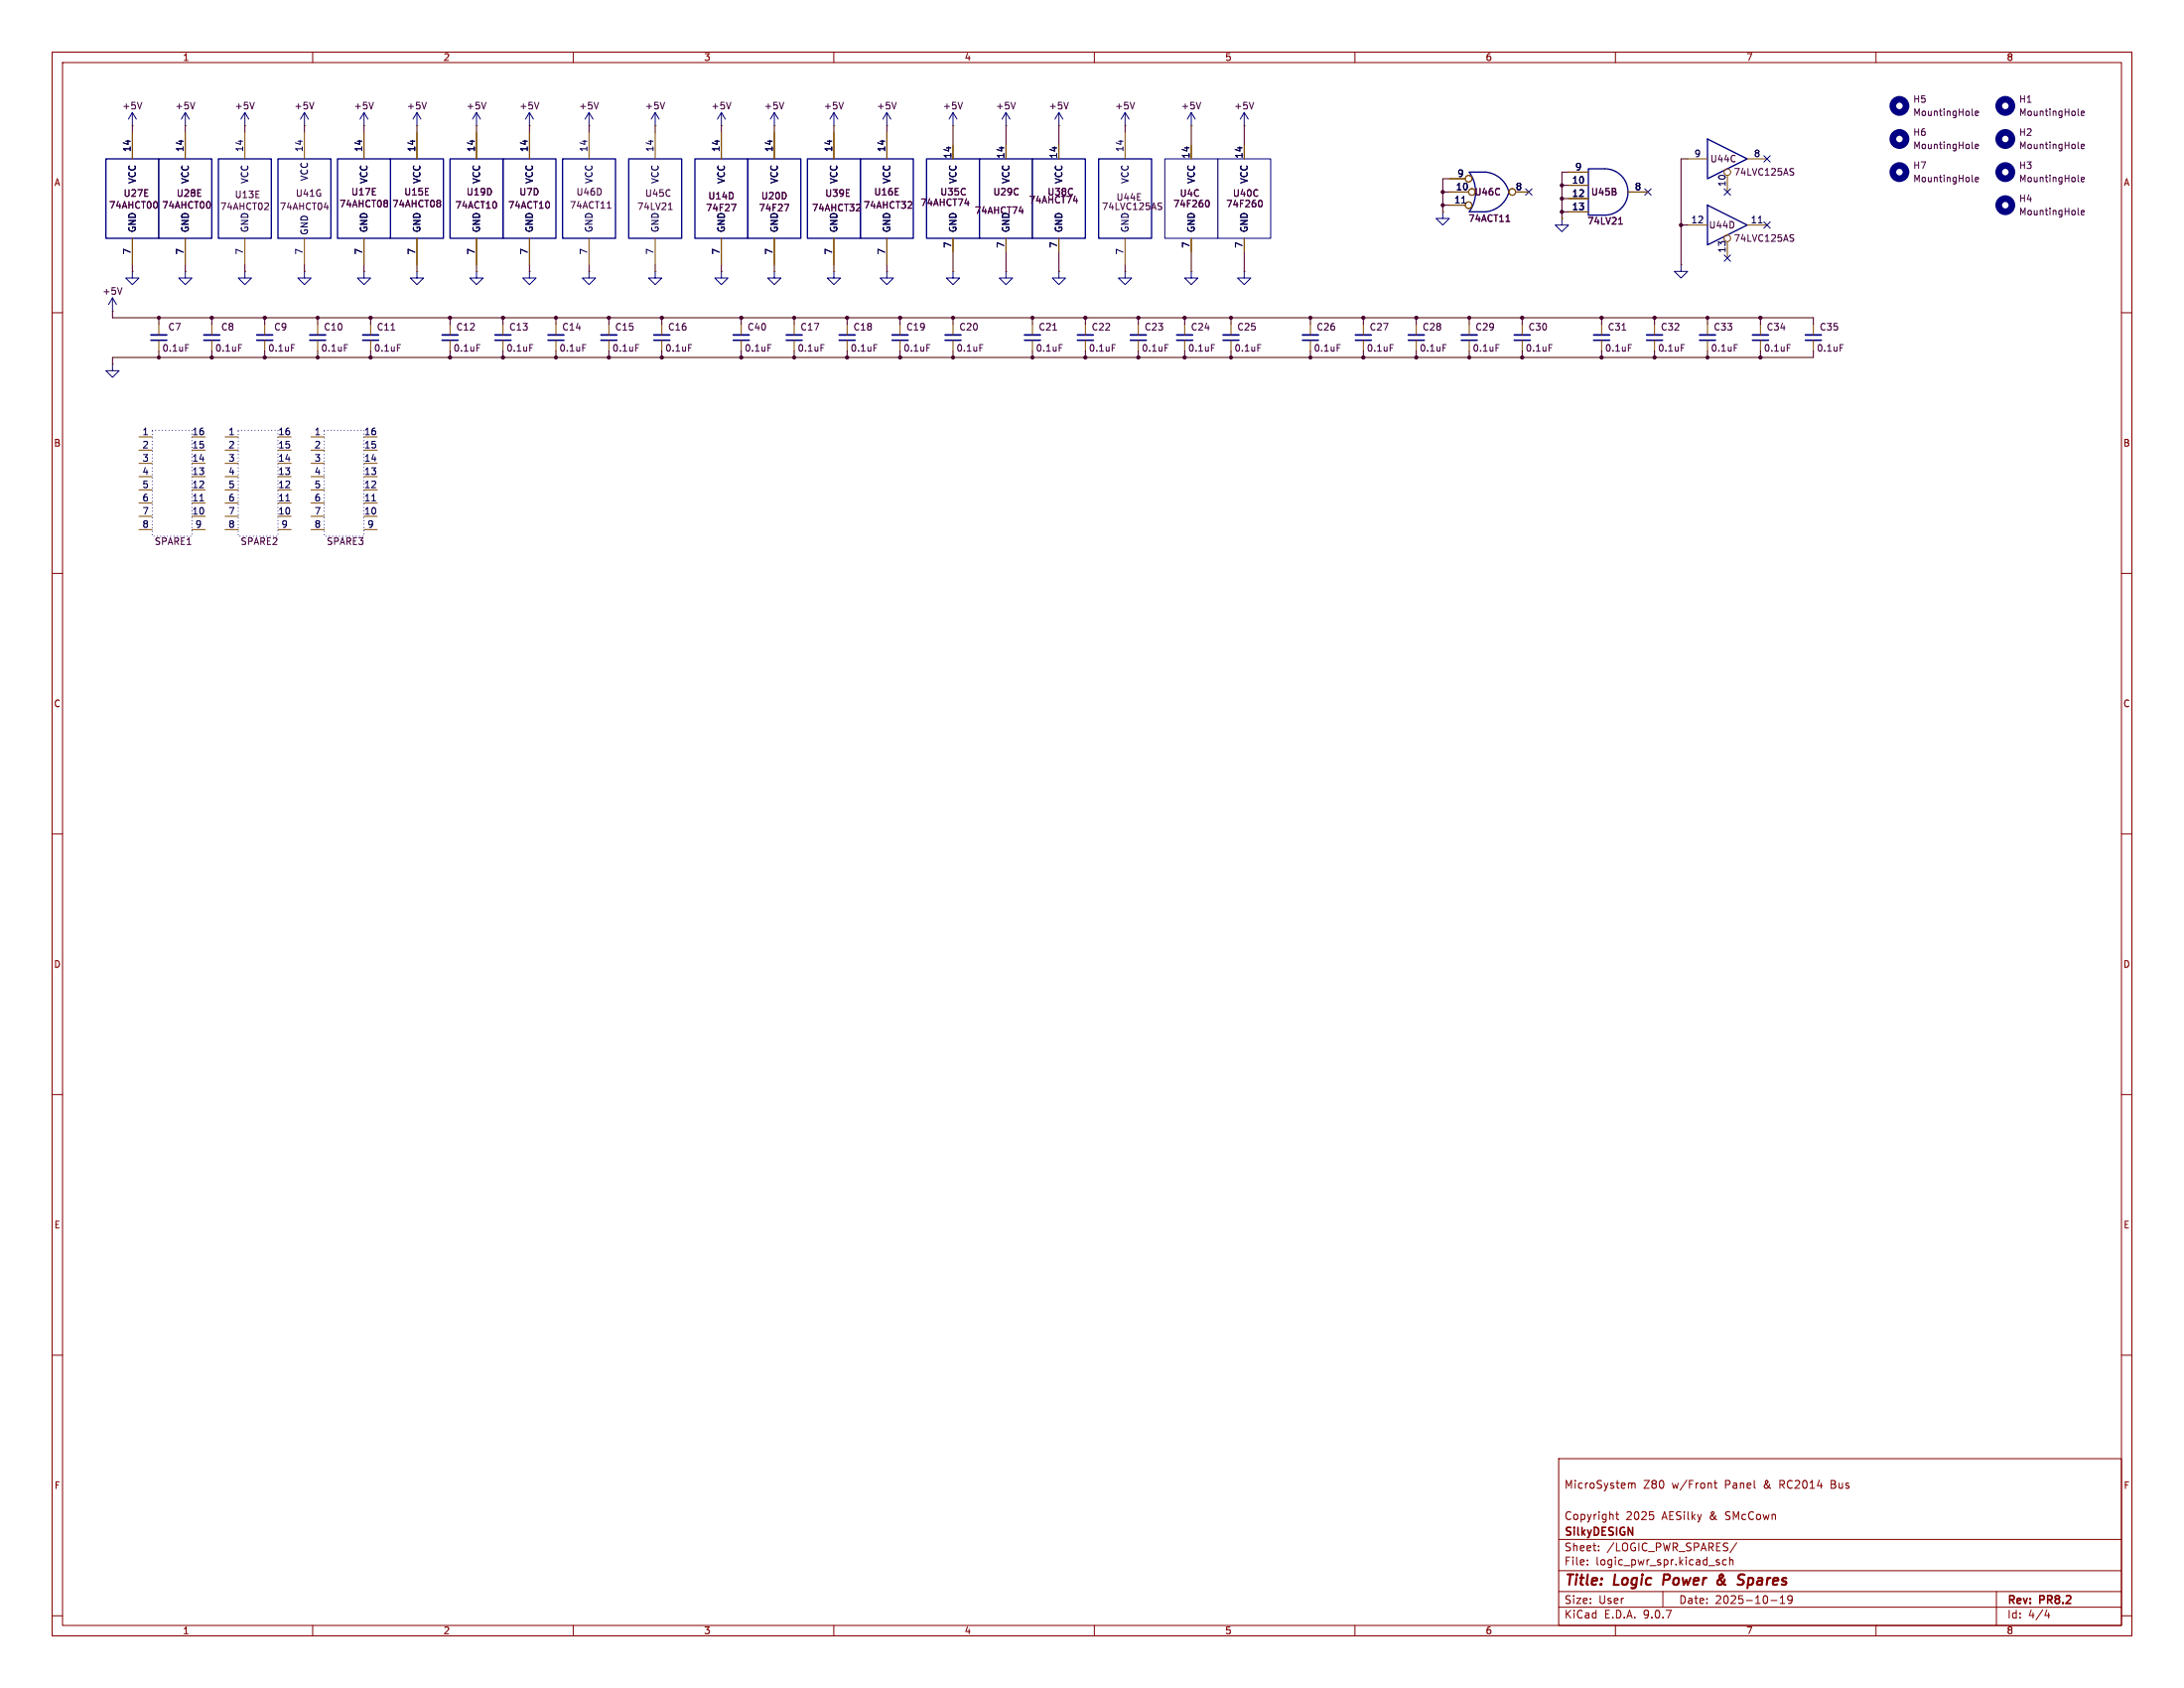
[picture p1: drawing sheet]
<svg xmlns="http://www.w3.org/2000/svg" width="419mm" height="324mm" viewBox="0 0 419 324" stroke-linecap="round" stroke-linejoin="round" font-family="sans-serif">
<g fill="none" stroke="#840000" stroke-width=".19">
<path d="M10 10h399.1v303.9h-399.1zM12 12h395.1v299.8h-395.1zM60 10v2M110 10v2M160 10v2M210 10v2M260 10v2M310 10v2M360 10v2M10 60h2M407.1 60h2M10 110h2"/>
<path d="M407.1 110h2M10 160h2M407.1 160h2M10 210h2M407.1 210h2M10 260h2M299.1 279.9h108v31.9h-108zM407.1 260h2M299.1 295.3h108M304.6 299.3v.2M306.8 297.4v.1M306.8 296.6v.2"/>
<path d="M310.1 290.5h.5M310.3 290v1.3l.3 .2M312.7 284.5h.2l.2 .3M313.1 284.8l.2-.3 .4 .1 .1 .9M313.1 284.8v.7M316.6 290h.7M317.2 290.7l.1 .2-.1 .6M328.9 284.5h.6M329.1 284v1.3l.4 .2M329.4 299.7l.5 .1 .1 .2-.1 .2h-.4M329.4 299.3h.5M331.3 299.3l-.5-.1-.2 .3 .1 .7h.6"/>
<path d="M331.9 299.4l.2-.2 .4 .1 .1 .9M331.9 298.7v1.5M333.3 296l-1.3 1.9M10 310h2M60 311.8v2.1M110 311.8v2.1M160 311.8v2.1M210 311.8v2.1M260 311.8v2.1M299.1 308.4h108M299.1 305.4h108M299.1 301.4h108"/>
<path d="M304.6 300.1v.1M310 311.8v2.1M319.1 305.4v3M339.8 307.1h1.2M341.6 307.6h.9M341.6 306.6l.5-.5v1.5M343.1 306.3v.5l.1 .2 .4 .1 .3-.3M343.8 306.3a.99 .99 0 0 1-.3 1.3h-.3M360 311.8v2.1M383.1 305.4v6.4M392.8 308.9l-.4 1h.9M393.1 309.4v1"/>
<path d="M407.1 310h2"/>
</g>
<path d="M319.4 302.1l-.3 2M329.5 303.7l.1 .2a.53 .53 0 0 0 .9 0M330.5 302.6l-.9 .8M330.6 302.1h-.2a.41 .41 0 0 0-.4 .4l.6 1.2M333.9 303l.6 .2a.51 .51 0 0 1 .1 .5 .51 .51 0 0 1-.4 .4M334 302.1h.8" fill="none" stroke="#840000" stroke-width=".4"/>
<path d="M49.3 65.3h3M59.4 65.3h3.1M69.6 65.3h3M84.8 65.3h3.1M105.2 65.3h3M125.5 65.3h3M140.7 65.3h3.1M171.2 65.3h3M181.4 65.3h3" fill="none" stroke="#000084" stroke-width=".3"/>
<path d="M49.3 64.3h3M59.4 64.3h3.1M69.6 64.3h3M84.8 64.3h3.1M105.2 64.3h3M125.5 64.3h3M140.7 64.3h3.1M171.2 64.3h3M181.4 64.3h3" fill="none" stroke="#000084" stroke-width=".33"/>
<g fill="none" stroke="#804d00" stroke-width=".19">
<path d="M25.4 24.1h.1M35.6 24.1h.1M47 24.1h.1M58.4 24.1h.1M69.8 24.1h.1M80 24.1h.1M182.9 24.1h.1M69.8 52.1h.1M80 52.1h.1M91.4 52.1h.1M125.7 52.1h.1M138.4 52.1h.1"/>
<path d="M182.9 52.1h.1M193 52.1h.1M50.8 62.2v2.1M50.8 65.3v2M61 62.2v2.1M61 65.3v2M71.1 62.2v2.1M71.1 65.3v2M86.4 62.2v2.1M86.4 65.3v2M106.7 62.2v2.1M106.7 65.3v2"/>
<path d="M127 62.2v2.1M127 65.3v2M142.2 62.2v2.1M142.2 65.3v2M172.7 62.2v2.1M172.7 65.3v2M182.9 62.2v2.1M182.9 65.3v2"/>
</g>
<g fill="none" stroke="#480048" stroke-width=".19">
<path d="M27.2 19.6l-.4 1.3M37.4 19.6l-.4 1.3M48.8 19.6l-.4 1.3M60.2 19.6l-.4 1.3M71.7 19.6l-.5 1.3M81.8 19.6l-.4 1.3M184.7 19.6l-.4 1.3M55.9 66.1h.7M66.1 66.1h.6M75 63.3h.8M76.3 66.1h.6M91.5 66.1h.6"/>
<path d="M111.8 66.1h.6M132.1 66.1h.7M147.4 66.1h.6M177.9 66.1h.6M188 66.1h.6"/>
</g>
<g fill="none" stroke="#000084" stroke-width=".19">
<path d="M25.4 21.6l-.8 1.3M25.4 21.6l.8 1.3M25.4 21.6v2.5M35.6 21.6l-.8 1.3M35.6 21.6l.7 1.3M35.6 21.6v2.5M47 21.6l-.8 1.3M47 21.6l.8 1.3M47 21.6v2.5M58.4 21.6l-.7 1.3M58.4 21.6l.8 1.3M58.4 21.6v2.5"/>
<path d="M69.8 21.6l-.7 1.3M69.8 21.6l.8 1.3M69.8 21.6v2.5M80 21.6l-.8 1.3M80 21.6l.8 1.3M80 21.6v2.5M182.9 21.6l-.8 1.3M182.9 21.6l.7 1.3M182.9 21.6v2.5M69.8 52.1v1.2h1.3l-1.3 1.3-1.2-1.3h1.2M80 52.1v1.2h1.3l-1.3 1.3-1.3-1.3h1.3M91.4 52.1v1.2h1.3l-1.3 1.3-1.2-1.3h1.2"/>
<path d="M125.7 52.1v1.2h1.3l-1.3 1.3-1.2-1.3h1.2M138.4 52.1v1.2h1.3l-1.3 1.3-1.2-1.3h1.2M182.9 52.1v1.2h1.2l-1.2 1.3-1.3-1.3h1.3M193 52.1v1.2h1.3l-1.3 1.3-1.2-1.3h1.2"/>
</g>
<path d="M74.9 30.5h10.2v15.2h-10.2z" fill="#fff"/>
<path d="M74.9 30.5h10.2v15.2h-10.2z" fill="none" stroke="#000084" stroke-width=".25"/>
<path d="M80 25.4v5.1M193 24.1h.1M80 45.7v5.1" fill="none" stroke="#804d00" stroke-width=".19"/>
<path d="M194.9 19.6l-.5 1.3M84.5 38.5v.3M84.5 39.1v.5" fill="none" stroke="#480048" stroke-width=".19"/>
<path d="M193 21.6l-.7 1.3M193 21.6l.8 1.3M193 21.6v2.5" fill="none" stroke="#000084" stroke-width=".19"/>
<path d="M64.8 30.5h10.1v15.2h-10.1z" fill="#fff"/>
<path d="M64.8 30.5h10.1v15.2h-10.1z" fill="none" stroke="#000084" stroke-width=".25"/>
<path d="M69.8 25.4v5.1M58.4 52.1h.1M69.8 45.7v5.1" fill="none" stroke="#804d00" stroke-width=".19"/>
<path d="M74.3 38.5v.3M74.3 39.1v.5" fill="none" stroke="#480048" stroke-width=".19"/>
<path d="M58.4 52.1v1.2h1.3l-1.3 1.3-1.3-1.3h1.3" fill="none" stroke="#000084" stroke-width=".19"/>
<path d="M41.9 30.5h10.2v15.2h-10.2z" fill="#fff"/>
<path d="M41.9 30.5h10.2v15.2h-10.2z" fill="none" stroke="#000084" stroke-width=".25"/>
<path d="M47 25.4v5.1M47 45.7v5.1" fill="none" stroke="#804d00" stroke-width=".19"/>
<path d="M51.4 39l.1 .2v.3l-.8 .7h.8" fill="none" stroke="#480048" stroke-width=".19"/>
<path d="M53.3 30.5h10.2v15.2h-10.2z" fill="#fff"/>
<path d="M53.3 30.5h10.2v15.2h-10.2z" fill="none" stroke="#000084" stroke-width=".25"/>
<path d="M58.4 25.4v5.1M58.4 45.7v5.1" fill="none" stroke="#804d00" stroke-width=".19"/>
<path d="M62.2 39.8h.8" fill="none" stroke="#480048" stroke-width=".19"/>
<path d="M177.8 30.5h10.2v15.2h-10.2z" fill="#fff"/>
<path d="M177.8 30.5h10.2v15.2h-10.2z" fill="none" stroke="#000084" stroke-width=".25"/>
<path d="M182.9 27.9v2.6M182.9 45.7v2.6M96.5 62.2v2.1M96.5 65.3v2" fill="none" stroke="#804d00" stroke-width=".19"/>
<path d="M185.2 39h.8M101.7 66.1h.6" fill="none" stroke="#480048" stroke-width=".19"/>
<path d="M95 65.3h3" fill="none" stroke="#000084" stroke-width=".3"/>
<path d="M95 64.3h3" fill="none" stroke="#000084" stroke-width=".33"/>
<path d="M45.7 82.6h7.6v20.3h-7.6z" fill="#fff"/>
<path d="M45.7 82.6h7.6v20.3h-7.6z" fill="none" stroke="#000084" stroke-width=".19" stroke-dasharray="0 .6"/>
<g fill="none" stroke="#804d00" stroke-width=".19">
<path d="M43.2 83.8h2.5M43.2 86.4h2.5M43.2 88.9h2.5M43.2 91.4h2.5M43.2 94h2.5M43.2 96.5h2.5M43.2 99.1h2.5M53.3 83.8h2.6M53.3 86.4h2.6M53.3 88.9h2.6M53.3 91.4h2.6M53.3 94h2.6"/>
<path d="M53.3 96.5h2.6M53.3 99.1h2.6M43.2 101.6h2.5M53.3 101.6h2.6"/>
</g>
<path d="M54.9 96.1h.7" fill="none" stroke="#000048" stroke-width=".19"/>
<path d="M188 30.5h10.1v15.2h-10.1z" fill="#fff"/>
<path d="M188 30.5h10.1v15.2h-10.1z" fill="none" stroke="#000084" stroke-width=".25"/>
<path d="M193 27.9v2.6M193 45.7v2.6" fill="none" stroke="#804d00" stroke-width=".19"/>
<path d="M195.6 40.5h.8" fill="none" stroke="#480048" stroke-width=".19"/>
<path d="M62.2 82.6h7.6v20.3h-7.6z" fill="#fff"/>
<path d="M62.2 82.6h7.6v20.3h-7.6z" fill="none" stroke="#000084" stroke-width=".19" stroke-dasharray="0 .6"/>
<g fill="none" stroke="#804d00" stroke-width=".19">
<path d="M59.7 83.8h2.5M59.7 86.4h2.5M59.7 88.9h2.5M59.7 91.4h2.5M59.7 94h2.5M59.7 96.5h2.5M59.7 99.1h2.5M69.8 83.8h2.6M69.8 86.4h2.6M69.8 88.9h2.6M69.8 91.4h2.6M69.8 94h2.6"/>
<path d="M69.8 96.5h2.6M69.8 99.1h2.6M59.7 101.6h2.5M69.8 101.6h2.6"/>
</g>
<path d="M71.4 96.1h.7" fill="none" stroke="#000048" stroke-width=".19"/>
<path d="M165.1 30.5h10.2v15.2h-10.2z" fill="#fff"/>
<path d="M165.1 30.5h10.2v15.2h-10.2z" fill="none" stroke="#000084" stroke-width=".25"/>
<path d="M170.2 25.4v5.1M113 52.1h.1M170.2 45.7v5.1M215.9 52.1h.1M21.6 69.9h.1" fill="none" stroke="#804d00" stroke-width=".19"/>
<path d="M174.9 38.7l.1 .2-.1 .3-.7 .7h.8" fill="none" stroke="#480048" stroke-width=".19"/>
<path d="M113 52.1v1.2h1.3l-1.3 1.3-1.2-1.3h1.2M215.9 52.1v1.2h1.3l-1.3 1.3-1.3-1.3h1.3M21.6 69.9v1.2h1.3l-1.3 1.3-1.3-1.3h1.3" fill="none" stroke="#000084" stroke-width=".19"/>
<path d="M29.2 82.6h7.6v20.3h-7.6z" fill="#fff"/>
<path d="M29.2 82.6h7.6v20.3h-7.6z" fill="none" stroke="#000084" stroke-width=".19" stroke-dasharray="0 .6"/>
<g fill="none" stroke="#804d00" stroke-width=".19">
<path d="M91.4 24.1h.1M101.6 24.1h.1M113 24.1h.1M170.2 24.1h.1M21.6 59.7h.1M25.4 52.1h.1M101.6 52.1h.1M40.6 62.2v2.1M40.6 65.3v2M116.8 62.2v2.1M116.8 65.3v2M162.6 62.2v2.1"/>
<path d="M162.6 65.3v2M26.7 83.8h2.5M26.7 86.4h2.5M26.7 88.9h2.5M26.7 91.4h2.5M26.7 94h2.5M26.7 96.5h2.5M26.7 99.1h2.5M36.8 83.8h2.6M36.8 86.4h2.6M36.8 88.9h2.6M36.8 91.4h2.6"/>
<path d="M36.8 94h2.6M36.8 96.5h2.6M36.8 99.1h2.6M26.7 101.6h2.5M36.8 101.6h2.6"/>
</g>
<path d="M38.3 96.1h.8" fill="none" stroke="#000048" stroke-width=".19"/>
<g fill="none" stroke="#000084" stroke-width=".19">
<path d="M91.4 21.6l-.7 1.3M91.4 21.6l.8 1.3M91.4 21.6v2.5M101.6 21.6l-.8 1.3M101.6 21.6l.8 1.3M101.6 21.6v2.5M113 21.6l-.7 1.3M113 21.6l.8 1.3M113 21.6v2.5M170.2 21.6l-.8 1.3M170.2 21.6l.7 1.3M170.2 21.6v2.5"/>
<path d="M21.6 57.2l-.8 1.2M21.6 57.2l.8 1.2M21.6 57.2v2.5M25.4 52.1v1.2h1.3l-1.3 1.3-1.3-1.3h1.3M101.6 52.1v1.2h1.3l-1.3 1.3-1.3-1.3h1.3"/>
</g>
<path d="M93.3 19.6l-.5 1.3M103.4 19.6l-.4 1.3M114.8 19.6l-.4 1.3M172 19.6l-.4 1.3M23.4 55.2l-.4 1.3M45.8 66.1h.6M122 66.1h.6M167.7 66.1h.6" fill="none" stroke="#480048" stroke-width=".19"/>
<path d="M39.1 65.3h3.1M115.3 65.3h3.1M161 65.3h3.1" fill="none" stroke="#000084" stroke-width=".3"/>
<path d="M39.1 64.3h3.1M115.3 64.3h3.1M161 64.3h3.1" fill="none" stroke="#000084" stroke-width=".33"/>
<path d="M107.9 30.5h10.2v15.2h-10.2z" fill="#fff"/>
<path d="M107.9 30.5h10.2v15.2h-10.2z" fill="none" stroke="#000084" stroke-width=".25"/>
<path d="M113 25.4v5.1M113 45.7v5.1" fill="none" stroke="#804d00" stroke-width=".19"/>
<path d="M116.5 39.9h.8" fill="none" stroke="#480048" stroke-width=".19"/>
<path d="M96.5 30.5h10.2v15.2h-10.2z" fill="#fff"/>
<path d="M96.5 30.5h10.2v15.2h-10.2z" fill="none" stroke="#000084" stroke-width=".25"/>
<path d="M101.6 25.4v5.1M47 52.1h.1M101.6 45.7v5.1M30.5 62.2v2.1M30.5 65.3v2M152.4 62.2v2.1M152.4 65.3v2" fill="none" stroke="#804d00" stroke-width=".19"/>
<path d="M105.4 38.9v.8M35.6 66.1h.6M157.5 66.1h.7" fill="none" stroke="#480048" stroke-width=".19"/>
<path d="M29 65.3h3M150.9 65.3h3" fill="none" stroke="#000084" stroke-width=".3"/>
<path d="M29 64.3h3M150.9 64.3h3" fill="none" stroke="#000084" stroke-width=".33"/>
<path d="M47 52.1v1.2h1.3l-1.3 1.3-1.3-1.3h1.3" fill="none" stroke="#000084" stroke-width=".19"/>
<path d="M20.3 30.5h10.2v15.2h-10.2z" fill="#fff"/>
<path d="M20.3 30.5h10.2v15.2h-10.2z" fill="none" stroke="#000084" stroke-width=".25"/>
<path d="M25.4 25.4v5.1M25.4 45.7v5.1M35.6 52.1h.1" fill="none" stroke="#804d00" stroke-width=".19"/>
<path d="M30.1 38.9v.8" fill="none" stroke="#480048" stroke-width=".19"/>
<path d="M35.6 52.1v1.2h1.2l-1.2 1.3-1.3-1.3h1.3" fill="none" stroke="#000084" stroke-width=".19"/>
<path d="M86.4 30.5h10.1v15.2h-10.1z" fill="#fff"/>
<path d="M86.4 30.5h10.1v15.2h-10.1z" fill="none" stroke="#000084" stroke-width=".25"/>
<path d="M91.4 25.4v5.1M91.4 45.7v5.1" fill="none" stroke="#804d00" stroke-width=".19"/>
<path d="M95.2 38.9v.8" fill="none" stroke="#480048" stroke-width=".19"/>
<path d="M30.5 30.5h10.1v15.2h-10.1z" fill="#fff"/>
<path d="M30.5 30.5h10.1v15.2h-10.1z" fill="none" stroke="#000084" stroke-width=".25"/>
<path d="M35.6 25.4v5.1M125.7 24.1h.1M138.4 24.1h.1M35.6 45.7v5.1M148.6 52.1h.1M160 52.1h.1M170.2 52.1h.1" fill="none" stroke="#804d00" stroke-width=".19"/>
<path d="M127.5 19.6l-.4 1.3M140.2 19.6l-.4 1.3M40.3 38.9v.8" fill="none" stroke="#480048" stroke-width=".19"/>
<path d="M125.7 21.6l-.7 1.3M125.7 21.6l.8 1.3M125.7 21.6v2.5M138.4 21.6l-.7 1.3M138.4 21.6l.8 1.3M138.4 21.6v2.5M148.6 52.1v1.2h1.3l-1.3 1.3-1.3-1.3h1.3M160 52.1v1.2h1.3l-1.3 1.3-1.3-1.3h1.3M170.2 52.1v1.2h1.2l-1.2 1.3-1.3-1.3h1.3" fill="none" stroke="#000084" stroke-width=".19"/>
<path d="M120.6 30.5h10.2v15.2h-10.2z" fill="#fff"/>
<path d="M120.6 30.5h10.2v15.2h-10.2z" fill="none" stroke="#000084" stroke-width=".25"/>
<path d="M125.7 25.4v5.1M125.7 45.7v5.1" fill="none" stroke="#804d00" stroke-width=".19"/>
<path d="M128.5 39.1l.1-.2v1.3M128.3 40.2h.7" fill="none" stroke="#480048" stroke-width=".19"/>
<path d="M133.3 30.5h10.2v15.2h-10.2z" fill="#fff"/>
<path d="M133.3 30.5h10.2v15.2h-10.2z" fill="none" stroke="#000084" stroke-width=".25"/>
<path d="M138.4 25.4v5.1M148.6 24.1h.1M138.4 45.7v5.1" fill="none" stroke="#804d00" stroke-width=".19"/>
<path d="M150.4 19.6l-.4 1.3M140.4 39.2h.8l-.5 1.3" fill="none" stroke="#480048" stroke-width=".19"/>
<path d="M148.6 21.6l-.8 1.3M148.6 21.6l.8 1.3M148.6 21.6v2.5" fill="none" stroke="#000084" stroke-width=".19"/>
<path d="M143.5 30.5h10.2v15.2h-10.2z" fill="#fff"/>
<path d="M143.5 30.5h10.2v15.2h-10.2z" fill="none" stroke="#000084" stroke-width=".25"/>
<path d="M148.6 25.4v5.1M160 24.1h.1M148.6 45.7v5.1" fill="none" stroke="#804d00" stroke-width=".19"/>
<path d="M161.8 19.6l-.4 1.3M150.5 39.2h.9l-.6 1.3" fill="none" stroke="#480048" stroke-width=".19"/>
<path d="M160 21.6l-.7 1.3M160 21.6l.8 1.3M160 21.6v2.5" fill="none" stroke="#000084" stroke-width=".19"/>
<path d="M154.9 30.5h10.2v15.2h-10.2z" fill="#fff"/>
<path d="M154.9 30.5h10.2v15.2h-10.2z" fill="none" stroke="#000084" stroke-width=".25"/>
<path d="M160 25.4v5.1M160 45.7v5.1M322.6 50.8h.1M317.5 62.2v2.1M317.5 65.3v2M337.8 62.2v2.1M337.8 65.3v2M348 62.2v2.1M348 65.3v2" fill="none" stroke="#804d00" stroke-width=".19"/>
<path d="M164.9 39.2l.2 .2M165.1 39.6l-.8 .9h.8M322.6 66.1h.7M343 66.1h.6M353.1 66.1h.6" fill="none" stroke="#480048" stroke-width=".19"/>
<path d="M316 65.3h3M336.3 65.3h3M346.5 65.3h3" fill="none" stroke="#000084" stroke-width=".3"/>
<path d="M316 64.3h3M336.3 64.3h3M346.5 64.3h3" fill="none" stroke="#000084" stroke-width=".33"/>
<path d="M322.6 50.8v1.3h1.2l-1.2 1.2-1.3-1.2h1.3" fill="none" stroke="#000084" stroke-width=".19"/>
<path d="M327.7 39.4l7.6 3.8-7.6 3.8z" fill="#fff"/>
<path d="M327.7 39.4l7.6 3.8-7.6 3.8z" fill="none" stroke="#000084" stroke-width=".25"/>
<g fill="none" stroke="#804d00" stroke-width=".19">
<path d="M323.8 43.2h3.9M331.5 46.4v3.1M335.3 43.2h3.8"/>
<circle cx="331.5" cy="45.7" r=".63"/>
</g>
<path d="M337.4 42.8h.8" fill="none" stroke="#000048" stroke-width=".19"/>
<path d="M343.7 45.6l.4 .2 .1 .3-.2 .2h-.3M343.7 45l.5 .1" fill="none" stroke="#480048" stroke-width=".19"/>
<path d="M327.7 26.7l7.6 3.8-7.6 3.8z" fill="#fff"/>
<path d="M327.7 26.7l7.6 3.8-7.6 3.8z" fill="none" stroke="#000084" stroke-width=".25"/>
<g fill="none" stroke="#804d00" stroke-width=".19">
<path d="M323.8 30.5h3.9M331.5 33.7v3.1M335.3 30.5h3.8M228.6 52.1h.1M238.8 52.1h.1M299.7 41.9h.1M236.2 62.2v2.1M236.2 65.3v2M251.5 62.2v2.1M251.5 65.3v2M261.6 62.2v2.1M261.6 65.3v2"/>
<path d="M271.8 62.2v2.1M271.8 65.3v2M292.1 62.2v2.1M292.1 65.3v2M307.3 62.2v2.1M307.3 65.3v2M327.7 62.2v2.1M327.7 65.3v2"/>
<circle cx="331.5" cy="33" r=".63"/>
</g>
<g fill="none" stroke="#480048" stroke-width=".19">
<path d="M343.7 32.9l.4 .2 .1 .3-.2 .2h-.3M343.7 32.3l.5 .1M378.4 22l.2 .2M378.4 34.7l.2 .2M378.4 28.3l.2 .2M379.1 28.1l.6-.1-.1-.3h-.4l-.1 .2v.6h.5M379.1 21.7l.6-.1-.1-.2-.4-.1-.1 .2v.6h.5M379.1 34.4l.6-.1-.1-.2-.4-.1-.1 .2v.6h.5M398.8 28.3l.2 .2M398.8 22l.2 .2M398.8 34.7l.2 .2M399.4 28.1l.6-.1-.1-.3h-.3l-.2 .2v.6h.5"/>
<path d="M399.4 21.7l.6-.1-.1-.2-.3-.1-.2 .2v.6h.5M399.4 34.4l.6-.1-.1-.2-.3-.1-.2 .2v.6h.5M398.8 41l.2 .2M399.4 40.8l.6-.1-.1-.3h-.3l-.2 .2v.6h.5M241.4 66.1h.6M256.6 66.1h.6M266.8 66.1h.6M276.9 66.1h.6M297.2 66.1h.7M311.3 63.3h.7M312.5 66.1h.6M332.8 66.1h.6"/>
</g>
<path d="M234.7 65.3h3M249.9 65.3h3.1M260.1 65.3h3M270.3 65.3h3M290.6 65.3h3M305.8 65.3h3.1M326.1 65.3h3.1" fill="none" stroke="#000084" stroke-width=".3"/>
<path d="M234.7 64.3h3M249.9 64.3h3.1M260.1 64.3h3M270.3 64.3h3M290.6 64.3h3M305.8 64.3h3.1M326.1 64.3h3.1" fill="none" stroke="#000084" stroke-width=".33"/>
<g fill="none" stroke="#000084" stroke-width="1.3">
<circle cx="364.5" cy="20.3" r="1.27"/>
<circle cx="364.5" cy="33" r="1.27"/>
<circle cx="364.5" cy="26.7" r="1.27"/>
<circle cx="384.8" cy="33" r="1.27"/>
<circle cx="384.8" cy="20.3" r="1.27"/>
<circle cx="384.8" cy="26.7" r="1.27"/>
<circle cx="384.8" cy="39.4" r="1.27"/>
</g>
<path d="M228.6 52.1v1.2h1.3l-1.3 1.3-1.3-1.3h1.3M238.8 52.1v1.2h1.2l-1.2 1.3-1.3-1.3h1.3M299.7 41.9v1.3h1.3l-1.3 1.3-1.3-1.3h1.3" fill="none" stroke="#000084" stroke-width=".19"/>
<path d="M308 32.4a4.4 4.4 0 0 1 4.4 4.4 4.4 4.4 0 0 1-4.4 4.5z" fill="#fff" stroke="#fff" stroke-width=".19"/>
<path d="M304.8 32.4h3.2v8.9h-3.2z" fill="#fff"/>
<path d="M304.8 32.4h3.2a4.4 4.4 0 0 1 4.4 4.4 4.4 4.4 0 0 1-4.4 4.5h-3.2z" fill="none" stroke="#000084" stroke-width=".25"/>
<path d="M301 33h3.8M301 35.6h3.8M301 38.1h3.8M312.4 36.8h3.8M276.9 40.6h.1M301 40.6h3.8M281.9 62.2v2.1M281.9 65.3v2" fill="none" stroke="#804d00" stroke-width=".19"/>
<path d="M310.6 43h.7M310.9 41.9l.1-.2v1.3M287.1 66.1h.6" fill="none" stroke="#480048" stroke-width=".19"/>
<path d="M276.9 40.6v1.3h1.2l-1.2 1.3-1.3-1.3h1.3" fill="none" stroke="#000084" stroke-width=".19"/>
<path d="M280.4 65.3h3.1" fill="none" stroke="#000084" stroke-width=".3"/>
<path d="M280.4 64.3h3.1" fill="none" stroke="#000084" stroke-width=".33"/>
<g fill="#fff">
<path d="M281.9 33h3.2z"/>
<path d="M281.9 40.6h3.2z"/>
</g>
<g fill="#fff" stroke="#fff" stroke-width=".19">
<path d="M284.5 35.5l5.1 1.3a5.2 5.2 0 0 1-4.5 3.8z"/>
<path d="M285.1 33a5.1 5.1 0 0 1 4.5 3.8l-5 1.3z"/>
</g>
<path d="M281.9 33h3.2v7.6h-3.2a6.7 6.7 0 0 0 0-7.6z" fill="#fff"/>
<path d="M281.9 33h3.2a5.1 5.1 0 0 1 4.5 3.8 5.2 5.2 0 0 1-4.5 3.8h-3.2a6.6 6.6 0 0 0 0-7.6z" fill="none" stroke="#000084" stroke-width=".25"/>
<g fill="none" stroke="#804d00" stroke-width=".19">
<path d="M278.1 34.3h3.1M278.1 36.8h3.7M278.1 39.4h3.1M290.8 36.8h2.6M198.1 62.2v2.1M198.1 65.3v2M218.4 62.2v2.1M218.4 65.3v2M227.3 62.2v2.1M227.3 65.3v2"/>
<circle cx="281.8" cy="39.4" r=".63"/>
<circle cx="281.8" cy="34.3" r=".63"/>
<circle cx="282.4" cy="36.8" r=".63"/>
<circle cx="290.2" cy="36.8" r=".63"/>
</g>
<path d="M280.5 39h.8" fill="none" stroke="#000048" stroke-width=".19"/>
<path d="M289 42.5h.7M202 63.3h.8M203.3 66.1h.6M223.6 66.1h.6M232.5 66.1h.6" fill="none" stroke="#480048" stroke-width=".19"/>
<path d="M196.6 65.3h3M216.9 65.3h3.1M225.8 65.3h3.1" fill="none" stroke="#000084" stroke-width=".3"/>
<path d="M196.6 64.3h3M216.9 64.3h3.1M225.8 64.3h3.1" fill="none" stroke="#000084" stroke-width=".33"/>
<path d="M198.1 30.5h10.2v15.2h-10.2z" fill="#fff"/>
<path d="M198.1 30.5h10.2v15.2h-10.2z" fill="none" stroke="#000084" stroke-width=".25"/>
<path d="M203.2 27.9v2.6M203.2 45.7v2.6" fill="none" stroke="#804d00" stroke-width=".19"/>
<path d="M206 38.5h.8" fill="none" stroke="#480048" stroke-width=".19"/>
<path d="M210.8 30.5h10.2v15.2h-10.2z" fill="#fff"/>
<path d="M210.8 30.5h10.2v15.2h-10.2z" fill="none" stroke="#000084" stroke-width=".25"/>
<path d="M203.2 24.1h.1M215.9 24.1h.1M215.9 25.4v5.1M228.6 24.1h.1M238.8 24.1h.1M215.9 45.7v5.1" fill="none" stroke="#804d00" stroke-width=".19"/>
<path d="M205 19.6l-.4 1.3M217.7 19.6l-.4 1.3M230.4 19.6l-.4 1.3M240.6 19.6l-.4 1.3M222.4 39.5l.4 .2 .1 .3-.2 .2h-.3M222.4 38.9l.5 .1" fill="none" stroke="#480048" stroke-width=".19"/>
<path d="M203.2 21.6l-.8 1.3M203.2 21.6l.8 1.3M203.2 21.6v2.5M215.9 21.6l-.8 1.3M215.9 21.6l.8 1.3M215.9 21.6v2.5M228.6 21.6l-.8 1.3M228.6 21.6l.8 1.3M228.6 21.6v2.5M238.8 21.6l-.8 1.3M238.8 21.6l.7 1.3M238.8 21.6v2.5" fill="none" stroke="#000084" stroke-width=".19"/>
<path d="M233.7 30.5h10.1v15.2h-10.1z" fill="#fff"/>
<path d="M233.7 30.5h10.1v15.2h-10.1z" fill="none" stroke="#000084" stroke-width=".19"/>
<path d="M238.8 27.9v2.6M238.8 45.7v2.6" fill="none" stroke="#804d00" stroke-width=".19"/>
<path d="M241.7 38.5l.1-.1a.68 .68 0 0 1 .4 .7 .68 .68 0 0 1-.4 .6l-.1-.1" fill="none" stroke="#480048" stroke-width=".19"/>
<path d="M223.5 30.5h10.2v15.2h-10.2z" fill="#fff"/>
<g fill="none" stroke="#000084" stroke-width=".19">
<path d="M223.5 30.5h10.2v15.2h-10.2zM292.8 36.2l1.2 1.2M294 36.2l-1.2 1.2M315.6 36.2l1.2 1.2M316.8 36.2l-1.2 1.2M330.9 36.2l1.2 1.2M332.1 36.2l-1.2 1.2M338.5 29.9l1.2 1.2M339.7 29.9l-1.2 1.2M203.2 52.1v1.2h1.3l-1.3 1.3-1.3-1.3h1.3M330.9 48.9l1.2 1.2M332.1 48.9l-1.2 1.2"/>
<path d="M338.5 42.6l1.2 1.2M339.7 42.6l-1.2 1.2"/>
</g>
<g fill="none" stroke="#804d00" stroke-width=".19">
<path d="M25.4 25.4v5.1M35.6 25.4v5.1M69.8 25.4v5.1M80 25.4v5.1M91.4 25.4v5.1M101.6 25.4v5.1M138.4 25.4v5.1M148.6 25.4v5.1M160 25.4v5.1M170.2 25.4v5.1M182.9 27.9v2.6M193 27.9v2.6"/>
<path d="M203.2 27.9v2.6M228.6 27.9v2.6M238.8 27.9v2.6M278.1 36.8h3.7M278.1 34.3h3.1M278.1 39.4h3.1M290.8 36.8h2.6M301 33h3.8M301 35.6h3.8M301 38.1h3.8M312.4 36.8h3.8M25.4 45.7v5.1"/>
<path d="M35.6 45.7v5.1M69.8 45.7v5.1M80 45.7v5.1M91.4 45.7v5.1M101.6 45.7v5.1M138.4 45.7v5.1M148.6 45.7v5.1M160 45.7v5.1M170.2 45.7v5.1M182.9 45.7v2.6M193 45.7v2.6M203.2 52.1h.1"/>
<path d="M203.2 45.7v2.6M228.6 45.7v2.6M238.8 45.7v2.6M276.9 40.6h.1M299.7 41.9h.1M301 40.6h3.8M208.3 62.2v2.1M208.3 65.3v2"/>
<circle cx="281.8" cy="39.4" r=".63"/>
<circle cx="281.8" cy="34.3" r=".63"/>
<circle cx="282.4" cy="36.8" r=".63"/>
<circle cx="290.2" cy="36.8" r=".63"/>
</g>
<g fill="none" stroke="#480048" stroke-width=".19">
<path d="M30.1 38.9v.8M40.3 38.9v.8M74.3 38.5v.3M74.3 39.1v.5M84.5 38.5v.3M84.5 39.1v.5M95.2 38.9v.8M105.4 38.9v.8M140.4 39.2h.8l-.5 1.3M150.5 39.2h.9l-.6 1.3M164.9 39.2l.2 .2M165.1 39.6l-.8 .9h.8"/>
<path d="M174.9 38.7l.1 .2-.1 .3-.7 .7h.8M185.2 39h.8M206 38.5h.8M231.5 38.5l.1-.1a.68 .68 0 0 1 .5 .7 .68 .68 0 0 1-.5 .6l-.1-.1M241.7 38.5l.1-.1a.68 .68 0 0 1 .4 .7 .68 .68 0 0 1-.4 .6l-.1-.1M195.6 40.5h.8M289 42.5h.7M310.6 43h.7M310.9 41.9l.1-.2v1.3M213.4 66.1h.6"/>
</g>
<path d="M206.8 65.3h3" fill="none" stroke="#000084" stroke-width=".3"/>
<path d="M206.8 64.3h3" fill="none" stroke="#000084" stroke-width=".33"/>
<g fill="none" stroke="#480000" stroke-width=".19">
<path d="M25.4 24.1v1.3M35.6 24.1v1.3M47 24.1v1.3M58.4 24.1v1.3M69.8 24.1v1.3M80 24.1v1.3M91.4 24.1v1.3M101.6 24.1v1.3M113 24.1v1.3M125.7 24.1v1.3M138.4 24.1v1.3M148.6 24.1v1.3"/>
<path d="M160 24.1v1.3M170.2 24.1v1.3M182.9 24.1v3.8M193 24.1v3.8M203.2 24.1v3.8M215.9 24.1v1.3M228.6 24.1v3.8M238.8 24.1v3.8M276.9 39.4h1.2M276.9 36.8h1.2M278.1 34.3h-1.2v6.3M299.7 35.6h1.3"/>
<path d="M299.7 38.1h1.3M301 33h-1.3v8.9M323.8 30.5h-1.2v20.3M21.6 59.7v1.3h326.4v1.2M25.4 50.8v1.3M35.6 50.8v1.3M47 50.8v1.3M58.4 50.8v1.3M69.8 50.8v1.3M80 50.8v1.3M91.4 50.8v1.3M101.6 50.8v1.3"/>
<path d="M113 50.8v1.3M125.7 50.8v1.3M138.4 50.8v1.3M148.6 50.8v1.3M160 50.8v1.3M170.2 50.8v1.3M182.9 48.3v3.8M193 48.3v3.8M203.2 48.3v3.8M215.9 50.8v1.3M228.6 48.3v3.8M238.8 48.3v3.8"/>
<path d="M299.7 40.6h1.3M322.6 43.2h1.2M30.5 61v1.2M30.5 67.3v1.3M40.6 61v1.2M40.6 67.3v1.3M50.8 61v1.2M50.8 67.3v1.3M61 61v1.2M61 67.3v1.3M71.1 61v1.2M71.1 67.3v1.3"/>
<path d="M86.4 61v1.2M86.4 67.3v1.3M96.5 61v1.2M96.5 67.3v1.3M106.7 61v1.2M106.7 67.3v1.3M116.8 61v1.2M116.8 67.3v1.3M127 61v1.2M127 67.3v1.3M142.2 61v1.2M142.2 67.3v1.3"/>
<path d="M152.4 61v1.2M152.4 67.3v1.3M162.6 61v1.2M162.6 67.3v1.3M172.7 61v1.2M172.7 67.3v1.3M182.9 61v1.2M182.9 67.3v1.3M198.1 61v1.2M198.1 67.3v1.3M208.3 61v1.2M208.3 67.3v1.3"/>
<path d="M218.4 61v1.2M218.4 67.3v1.3M227.3 61v1.2M227.3 67.3v1.3M236.2 61v1.2M236.2 67.3v1.3M251.5 61v1.2M251.5 67.3v1.3M261.6 61v1.2M261.6 67.3v1.3M271.8 61v1.2M271.8 67.3v1.3"/>
<path d="M281.9 61v1.2M281.9 67.3v1.3M292.1 61v1.2M292.1 67.3v1.3M307.3 61v1.2M307.3 67.3v1.3M317.5 61v1.2M317.5 67.3v1.3M327.7 61v1.2M327.7 67.3v1.3M337.8 61v1.2M337.8 67.3v1.3"/>
<path d="M348 67.3v1.3h-326.4v1.3"/>
</g>
<path d="M280.5 39h.8" fill="none" stroke="#000048" stroke-width=".19"/>
<g fill="#480000" stroke="#480000" stroke-width=".19">
<circle cx="71.1" cy="61" r=".3"/>
<circle cx="71.1" cy="68.6" r=".3"/>
<circle cx="61" cy="61" r=".3"/>
<circle cx="50.8" cy="68.6" r=".3"/>
<circle cx="61" cy="68.6" r=".3"/>
<circle cx="30.5" cy="68.6" r=".3"/>
<circle cx="40.6" cy="61" r=".3"/>
<circle cx="40.6" cy="68.6" r=".3"/>
<circle cx="50.8" cy="61" r=".3"/>
<circle cx="30.5" cy="61" r=".3"/>
<circle cx="86.4" cy="68.6" r=".3"/>
<circle cx="106.7" cy="68.6" r=".3"/>
<circle cx="96.5" cy="68.6" r=".3"/>
<circle cx="96.5" cy="61" r=".3"/>
<circle cx="106.7" cy="61" r=".3"/>
<circle cx="86.4" cy="61" r=".3"/>
<circle cx="182.9" cy="68.6" r=".3"/>
<circle cx="172.7" cy="68.6" r=".3"/>
<circle cx="162.6" cy="68.6" r=".3"/>
<circle cx="182.9" cy="61" r=".3"/>
<circle cx="172.7" cy="61" r=".3"/>
<circle cx="162.6" cy="61" r=".3"/>
<circle cx="127" cy="68.6" r=".3"/>
<circle cx="127" cy="61" r=".3"/>
<circle cx="142.2" cy="68.6" r=".3"/>
<circle cx="142.2" cy="61" r=".3"/>
<circle cx="116.8" cy="68.6" r=".3"/>
<circle cx="116.8" cy="61" r=".3"/>
<circle cx="152.4" cy="68.6" r=".3"/>
<circle cx="152.4" cy="61" r=".3"/>
<circle cx="327.7" cy="68.6" r=".3"/>
<circle cx="317.5" cy="68.6" r=".3"/>
<circle cx="317.5" cy="61" r=".3"/>
<circle cx="327.7" cy="61" r=".3"/>
<circle cx="337.8" cy="61" r=".3"/>
<circle cx="307.3" cy="68.6" r=".3"/>
<circle cx="307.3" cy="61" r=".3"/>
<circle cx="322.6" cy="43.2" r=".3"/>
<circle cx="337.8" cy="68.6" r=".3"/>
<circle cx="271.8" cy="68.6" r=".3"/>
<circle cx="227.3" cy="61" r=".3"/>
<circle cx="227.3" cy="68.6" r=".3"/>
<circle cx="261.6" cy="61" r=".3"/>
<circle cx="261.6" cy="68.6" r=".3"/>
<circle cx="236.2" cy="61" r=".3"/>
<circle cx="236.2" cy="68.6" r=".3"/>
<circle cx="251.5" cy="68.6" r=".3"/>
<circle cx="251.5" cy="61" r=".3"/>
<circle cx="271.8" cy="61" r=".3"/>
<circle cx="281.9" cy="61" r=".3"/>
<circle cx="292.1" cy="68.6" r=".3"/>
<circle cx="292.1" cy="61" r=".3"/>
<circle cx="299.7" cy="35.6" r=".3"/>
<circle cx="299.7" cy="38.1" r=".3"/>
<circle cx="276.9" cy="39.4" r=".3"/>
<circle cx="281.9" cy="68.6" r=".3"/>
<circle cx="299.7" cy="40.6" r=".3"/>
<circle cx="276.9" cy="36.8" r=".3"/>
<circle cx="198.1" cy="68.6" r=".3"/>
<circle cx="198.1" cy="61" r=".3"/>
<circle cx="208.3" cy="68.6" r=".3"/>
<circle cx="218.4" cy="68.6" r=".3"/>
<circle cx="218.4" cy="61" r=".3"/>
<circle cx="208.3" cy="61" r=".3"/>
</g>
<g font-size="2.8" fill="#840000">
<text x="300.1" y="304.8">Title:</text>
<text x="309.8" y="304.8">Logic</text>
<text x="320" y="304.8">Power</text>
<text x="331.2" y="304.8">&amp;</text>
<text x="336" y="304.8">Spares</text>
</g>
<g font-size="2.1" fill="#840000">
<text x="300.1" y="285.8">MicroSystem</text>
<text x="315.3" y="285.8">Z80</text>
<text x="320.9" y="285.8">w/Front</text>
<text x="331.1" y="285.8">Panel</text>
<text x="338.7" y="285.8">&amp;</text>
<text x="341.9" y="285.8">RC2014</text>
<text x="351.9" y="285.8">Bus</text>
<text x="300.1" y="291.8">Copyright</text>
<text x="312" y="291.8">2025</text>
<text x="319" y="291.8">AESilky</text>
<text x="328.2" y="291.8">&amp;</text>
<text x="331.4" y="291.8">SMcCown</text>
<text x="300.1" y="297.8">Sheet:</text>
<text x="300.1" y="295.1">SilkyDESIGN</text>
<text x="308.3" y="297.8">/LOGIC_PWR_SPARES/</text>
<text x="300.1" y="300.5">File:</text>
<text x="306.2" y="300.5">logic_pwr_spr.kicad_sch</text>
<text x="300.1" y="310.7">KiCad</text>
<text x="300.1" y="307.9">Size:</text>
<text x="306.8" y="307.9">User</text>
<text x="307.8" y="310.7">E.D.A.</text>
<text x="315.4" y="310.7">9.0.7</text>
<text x="322.1" y="307.9">Date:</text>
<text x="329.1" y="307.9">2025-10-19</text>
<text x="385.1" y="308.2">Rev:</text>
<text x="385.1" y="310.7">Id:</text>
<text x="389.2" y="310.7">4/4</text>
<text x="391.5" y="308.2">PR8.2</text>
</g>
<g font-size="1.8" fill="#840000">
<text x="35" y="11.9">1</text>
<text x="85" y="11.9">2</text>
<text x="135" y="11.9">3</text>
<text x="185" y="11.9">4</text>
<text x="235" y="11.9">5</text>
<text x="285" y="11.9">6</text>
<text x="335" y="11.9">7</text>
<text x="385" y="11.9">8</text>
<text x="10.3" y="35.9">A</text>
<text x="407.4" y="35.9">A</text>
<text x="10.3" y="85.9">B</text>
<text x="407.4" y="85.9">B</text>
<text x="10.3" y="135.9">C</text>
<text x="407.4" y="135.9">C</text>
<text x="10.3" y="185.9">D</text>
<text x="407.4" y="185.9">D</text>
<text x="10.3" y="235.9">E</text>
<text x="407.4" y="235.9">E</text>
<text x="10.3" y="285.9">F</text>
<text x="407.4" y="285.9">F</text>
<text x="35" y="313.7">1</text>
<text x="85" y="313.7">2</text>
<text x="135" y="313.7">3</text>
<text x="185" y="313.7">4</text>
<text x="235" y="313.7">5</text>
<text x="285" y="313.7">6</text>
<text x="335" y="313.7">7</text>
<text x="385" y="313.7">8</text>
</g>
<g font-size="1.8" fill="#480048">
<text x="23.4" y="21.2">+5V</text>
<text x="33.5" y="21.2">+5V</text>
<text x="45" y="21.2">+5V</text>
<text x="56.4" y="21.2">+5V</text>
<text x="67.8" y="21.2">+5V</text>
<text x="78" y="21.2">+5V</text>
<text x="89.4" y="21.2">+5V</text>
<text x="99.6" y="21.2">+5V</text>
<text x="111" y="21.2">+5V</text>
<text x="123.7" y="21.2">+5V</text>
<text x="136.4" y="21.2">+5V</text>
<text x="146.6" y="21.2">+5V</text>
<text x="158" y="21.2">+5V</text>
<text x="168.1" y="21.2">+5V</text>
<text x="180.8" y="21.2">+5V</text>
<text x="191" y="21.2">+5V</text>
<text x="201.2" y="21.2">+5V</text>
<text x="213.9" y="21.2">+5V</text>
<text x="226.6" y="21.2">+5V</text>
<text x="236.7" y="21.2">+5V</text>
<text x="367" y="19.9">H5</text>
<text x="367" y="22.5">MountingHole</text>
<text x="387.4" y="19.9">H1</text>
<text x="387.4" y="22.5">MountingHole</text>
<text x="367" y="26.3">H6</text>
<text x="367" y="28.8">MountingHole</text>
<text x="387.4" y="26.3">H2</text>
<text x="387.4" y="28.8">MountingHole</text>
<text x="328.1" y="31.3">U44C</text>
<text x="332.6" y="33.9">74LVC125AS</text>
<text x="367" y="32.6">H7</text>
<text x="367" y="35.2">MountingHole</text>
<text x="387.4" y="32.6">H3</text>
<text x="387.4" y="35.2">MountingHole</text>
<text x="20.8" y="40.2">74AHCT00</text>
<text x="23.6" y="37.9">U27E</text>
<text x="31" y="40.2">74AHCT00</text>
<text x="33.8" y="37.9">U28E</text>
<text x="42.2" y="40.5">74AHCT02</text>
<text x="45" y="38.2">U13E</text>
<text x="53.6" y="40.5">74AHCT04</text>
<text x="56.7" y="37.9">U41G</text>
<text x="65" y="40">74AHCT08</text>
<text x="67.3" y="37.7">U17E</text>
<text x="75.2" y="40">74AHCT08</text>
<text x="77.5" y="37.7">U15E</text>
<text x="87.3" y="40.2">74ACT10</text>
<text x="89.4" y="37.7">U19D</text>
<text x="97.4" y="40.2">74ACT10</text>
<text x="99.6" y="37.7">U7D</text>
<text x="109.2" y="40.2">74ACT11</text>
<text x="110.5" y="37.7">U46D</text>
<text x="122.2" y="40.5">74LV21</text>
<text x="123.7" y="37.9">U45C</text>
<text x="135.4" y="40.7">74F27</text>
<text x="135.8" y="38.5">U14D</text>
<text x="145.5" y="40.7">74F27</text>
<text x="146" y="38.5">U20D</text>
<text x="155.7" y="40.7">74AHCT32</text>
<text x="158.3" y="37.9">U39E</text>
<text x="165.6" y="40.2">74AHCT32</text>
<text x="167.6" y="37.7">U16E</text>
<text x="176.5" y="39.7">74AHCT74</text>
<text x="180.3" y="37.7">U35C</text>
<text x="187" y="41.2">74AHCT74</text>
<text x="190.5" y="37.7">U29C</text>
<text x="197.4" y="39.2">74AHCT74</text>
<text x="200.9" y="37.7">U38C</text>
<text x="211.3" y="40.5">74LVC125AS</text>
<text x="214.1" y="38.7">U44E</text>
<text x="225.1" y="40">74F260</text>
<text x="226.3" y="37.9">U4C</text>
<text x="235.2" y="40">74F260</text>
<text x="236.5" y="37.9">U40C</text>
<text x="282.9" y="37.7">U46C</text>
<text x="305.2" y="37.7">U45B</text>
<text x="387.4" y="39">H4</text>
<text x="387.4" y="41.5">MountingHole</text>
<text x="281.7" y="42.8">74ACT11</text>
<text x="304.5" y="43.3">74LV21</text>
<text x="327.8" y="44">U44D</text>
<text x="332.6" y="46.6">74LVC125AS</text>
<text x="19.6" y="56.7">+5V</text>
<text x="32.2" y="63.6">C7</text>
<text x="42.3" y="63.6">C8</text>
<text x="52.5" y="63.6">C9</text>
<text x="62.1" y="63.6">C10</text>
<text x="72.2" y="63.6">C11</text>
<text x="87.5" y="63.6">C12</text>
<text x="97.6" y="63.6">C13</text>
<text x="107.8" y="63.6">C14</text>
<text x="117.9" y="63.6">C15</text>
<text x="128.1" y="63.6">C16</text>
<text x="143.3" y="63.6">C40</text>
<text x="153.5" y="63.6">C17</text>
<text x="163.7" y="63.6">C18</text>
<text x="173.8" y="63.6">C19</text>
<text x="184" y="63.6">C20</text>
<text x="199.2" y="63.6">C21</text>
<text x="209.4" y="63.6">C22</text>
<text x="219.5" y="63.6">C23</text>
<text x="228.4" y="63.6">C24</text>
<text x="237.3" y="63.6">C25</text>
<text x="252.6" y="63.6">C26</text>
<text x="262.7" y="63.6">C27</text>
<text x="272.9" y="63.6">C28</text>
<text x="283" y="63.6">C29</text>
<text x="293.2" y="63.6">C30</text>
<text x="308.4" y="63.6">C31</text>
<text x="318.6" y="63.6">C32</text>
<text x="328.8" y="63.6">C33</text>
<text x="338.9" y="63.6">C34</text>
<text x="349.1" y="63.6">C35</text>
<text x="31" y="67.7">0.1uF</text>
<text x="41.2" y="67.7">0.1uF</text>
<text x="51.4" y="67.7">0.1uF</text>
<text x="61.5" y="67.7">0.1uF</text>
<text x="71.7" y="67.7">0.1uF</text>
<text x="86.9" y="67.7">0.1uF</text>
<text x="97.1" y="67.7">0.1uF</text>
<text x="107.2" y="67.7">0.1uF</text>
<text x="117.4" y="67.7">0.1uF</text>
<text x="127.6" y="67.7">0.1uF</text>
<text x="142.8" y="67.7">0.1uF</text>
<text x="153" y="67.7">0.1uF</text>
<text x="163.1" y="67.7">0.1uF</text>
<text x="173.3" y="67.7">0.1uF</text>
<text x="183.4" y="67.7">0.1uF</text>
<text x="198.7" y="67.7">0.1uF</text>
<text x="208.8" y="67.7">0.1uF</text>
<text x="219" y="67.7">0.1uF</text>
<text x="227.9" y="67.7">0.1uF</text>
<text x="236.8" y="67.7">0.1uF</text>
<text x="252" y="67.7">0.1uF</text>
<text x="262.2" y="67.7">0.1uF</text>
<text x="272.3" y="67.7">0.1uF</text>
<text x="282.5" y="67.7">0.1uF</text>
<text x="292.7" y="67.7">0.1uF</text>
<text x="307.9" y="67.7">0.1uF</text>
<text x="318.1" y="67.7">0.1uF</text>
<text x="328.2" y="67.7">0.1uF</text>
<text x="338.4" y="67.7">0.1uF</text>
<text x="348.5" y="67.7">0.1uF</text>
<text x="29.6" y="104.7">SPARE1</text>
<text x="46.1" y="104.7">SPARE2</text>
<text x="62.6" y="104.7">SPARE3</text>
</g>
<g font-size="1.8" fill="#000048">
<text x="25.1" y="29.3" transform="rotate(-90 25.1 29.3)">14</text>
<text x="35.3" y="29.3" transform="rotate(-90 35.3 29.3)">14</text>
<text x="46.7" y="29.3" transform="rotate(-90 46.7 29.3)">14</text>
<text x="58.2" y="29.3" transform="rotate(-90 58.2 29.3)">14</text>
<text x="69.6" y="29.3" transform="rotate(-90 69.6 29.3)">14</text>
<text x="79.8" y="29.3" transform="rotate(-90 79.8 29.3)">14</text>
<text x="91.2" y="29.3" transform="rotate(-90 91.2 29.3)">14</text>
<text x="101.3" y="29.3" transform="rotate(-90 101.3 29.3)">14</text>
<text x="112.8" y="29.3" transform="rotate(-90 112.8 29.3)">14</text>
<text x="125.5" y="29.3" transform="rotate(-90 125.5 29.3)">14</text>
<text x="138.2" y="29.3" transform="rotate(-90 138.2 29.3)">14</text>
<text x="148.3" y="29.3" transform="rotate(-90 148.3 29.3)">14</text>
<text x="159.8" y="29.3" transform="rotate(-90 159.8 29.3)">14</text>
<text x="169.9" y="29.3" transform="rotate(-90 169.9 29.3)">14</text>
<text x="215.6" y="29.3" transform="rotate(-90 215.6 29.3)">14</text>
<text x="26.3" y="35.3" transform="rotate(-90 26.3 35.3)">VCC</text>
<text x="36.4" y="35.3" transform="rotate(-90 36.4 35.3)">VCC</text>
<text x="47.9" y="35.3" transform="rotate(-90 47.9 35.3)">VCC</text>
<text x="59.3" y="34.8" transform="rotate(-90 59.3 34.8)">VCC</text>
<text x="70.7" y="35.3" transform="rotate(-90 70.7 35.3)">VCC</text>
<text x="80.9" y="35.3" transform="rotate(-90 80.9 35.3)">VCC</text>
<text x="92.3" y="35.3" transform="rotate(-90 92.3 35.3)">VCC</text>
<text x="102.5" y="35.3" transform="rotate(-90 102.5 35.3)">VCC</text>
<text x="113.9" y="35.3" transform="rotate(-90 113.9 35.3)">VCC</text>
<text x="126.6" y="35.3" transform="rotate(-90 126.6 35.3)">VCC</text>
<text x="139.3" y="35.3" transform="rotate(-90 139.3 35.3)">VCC</text>
<text x="149.5" y="35.3" transform="rotate(-90 149.5 35.3)">VCC</text>
<text x="160.9" y="35.3" transform="rotate(-90 160.9 35.3)">VCC</text>
<text x="171" y="35.3" transform="rotate(-90 171 35.3)">VCC</text>
<text x="182.6" y="30.5" transform="rotate(-90 182.6 30.5)">14</text>
<text x="183.7" y="35.3" transform="rotate(-90 183.7 35.3)">VCC</text>
<text x="192.8" y="30.5" transform="rotate(-90 192.8 30.5)">14</text>
<text x="193.9" y="35.3" transform="rotate(-90 193.9 35.3)">VCC</text>
<text x="202.9" y="30.5" transform="rotate(-90 202.9 30.5)">14</text>
<text x="204.1" y="35.3" transform="rotate(-90 204.1 35.3)">VCC</text>
<text x="216.8" y="35.3" transform="rotate(-90 216.8 35.3)">VCC</text>
<text x="228.3" y="30.5" transform="rotate(-90 228.3 30.5)">14</text>
<text x="229.5" y="35.3" transform="rotate(-90 229.5 35.3)">VCC</text>
<text x="238.5" y="30.5" transform="rotate(-90 238.5 30.5)">14</text>
<text x="239.6" y="35.3" transform="rotate(-90 239.6 35.3)">VCC</text>
<text x="279.6" y="34">9</text>
<text x="301.6" y="35.3">10</text>
<text x="302.2" y="32.8">9</text>
<text x="325" y="30.2">9</text>
<text x="331.2" y="35.9" transform="rotate(-90 331.2 35.9)">10</text>
<text x="336.5" y="30.2">8</text>
<text x="279" y="39.1">11</text>
<text x="279.3" y="36.6">10</text>
<text x="290.8" y="36.6">8</text>
<text x="301.6" y="37.8">12</text>
<text x="301.6" y="40.4">13</text>
<text x="313.6" y="36.6">8</text>
<text x="26.3" y="44.7" transform="rotate(-90 26.3 44.7)">GND</text>
<text x="36.4" y="44.7" transform="rotate(-90 36.4 44.7)">GND</text>
<text x="47.9" y="44.7" transform="rotate(-90 47.9 44.7)">GND</text>
<text x="59.3" y="45.2" transform="rotate(-90 59.3 45.2)">GND</text>
<text x="70.7" y="44.7" transform="rotate(-90 70.7 44.7)">GND</text>
<text x="80.9" y="44.7" transform="rotate(-90 80.9 44.7)">GND</text>
<text x="92.3" y="44.7" transform="rotate(-90 92.3 44.7)">GND</text>
<text x="102.5" y="44.7" transform="rotate(-90 102.5 44.7)">GND</text>
<text x="113.9" y="44.7" transform="rotate(-90 113.9 44.7)">GND</text>
<text x="126.6" y="44.7" transform="rotate(-90 126.6 44.7)">GND</text>
<text x="139.3" y="44.7" transform="rotate(-90 139.3 44.7)">GND</text>
<text x="149.5" y="44.7" transform="rotate(-90 149.5 44.7)">GND</text>
<text x="160.9" y="44.7" transform="rotate(-90 160.9 44.7)">GND</text>
<text x="171" y="44.7" transform="rotate(-90 171 44.7)">GND</text>
<text x="182.6" y="47.7" transform="rotate(-90 182.6 47.7)">7</text>
<text x="183.7" y="44.7" transform="rotate(-90 183.7 44.7)">GND</text>
<text x="192.8" y="47.7" transform="rotate(-90 192.8 47.7)">7</text>
<text x="193.9" y="44.7" transform="rotate(-90 193.9 44.7)">GND</text>
<text x="202.9" y="47.7" transform="rotate(-90 202.9 47.7)">7</text>
<text x="204.1" y="44.7" transform="rotate(-90 204.1 44.7)">GND</text>
<text x="216.8" y="44.7" transform="rotate(-90 216.8 44.7)">GND</text>
<text x="228.3" y="47.7" transform="rotate(-90 228.3 47.7)">7</text>
<text x="229.5" y="44.7" transform="rotate(-90 229.5 44.7)">GND</text>
<text x="238.5" y="47.7" transform="rotate(-90 238.5 47.7)">7</text>
<text x="239.6" y="44.7" transform="rotate(-90 239.6 44.7)">GND</text>
<text x="324.4" y="42.9">12</text>
<text x="335.9" y="42.9">11</text>
<text x="25.1" y="49" transform="rotate(-90 25.1 49)">7</text>
<text x="35.3" y="49" transform="rotate(-90 35.3 49)">7</text>
<text x="46.7" y="49" transform="rotate(-90 46.7 49)">7</text>
<text x="58.2" y="49" transform="rotate(-90 58.2 49)">7</text>
<text x="69.6" y="49" transform="rotate(-90 69.6 49)">7</text>
<text x="79.8" y="49" transform="rotate(-90 79.8 49)">7</text>
<text x="91.2" y="49" transform="rotate(-90 91.2 49)">7</text>
<text x="101.3" y="49" transform="rotate(-90 101.3 49)">7</text>
<text x="112.8" y="49" transform="rotate(-90 112.8 49)">7</text>
<text x="125.5" y="49" transform="rotate(-90 125.5 49)">7</text>
<text x="138.2" y="49" transform="rotate(-90 138.2 49)">7</text>
<text x="148.3" y="49" transform="rotate(-90 148.3 49)">7</text>
<text x="159.8" y="49" transform="rotate(-90 159.8 49)">7</text>
<text x="169.9" y="49" transform="rotate(-90 169.9 49)">7</text>
<text x="215.6" y="49" transform="rotate(-90 215.6 49)">7</text>
<text x="331.2" y="48.6" transform="rotate(-90 331.2 48.6)">13</text>
<text x="27.2" y="83.6">1</text>
<text x="36.8" y="83.6">16</text>
<text x="43.7" y="83.6">1</text>
<text x="53.3" y="83.6">16</text>
<text x="60.3" y="83.6">1</text>
<text x="69.8" y="83.6">16</text>
<text x="27.2" y="86.1">2</text>
<text x="27.2" y="88.6">3</text>
<text x="36.8" y="86.1">15</text>
<text x="36.8" y="88.6">14</text>
<text x="43.7" y="86.1">2</text>
<text x="43.7" y="88.6">3</text>
<text x="53.3" y="86.1">15</text>
<text x="53.3" y="88.6">14</text>
<text x="60.3" y="86.1">2</text>
<text x="60.3" y="88.6">3</text>
<text x="69.8" y="86.1">15</text>
<text x="69.8" y="88.6">14</text>
<text x="27.2" y="91.2">4</text>
<text x="27.2" y="93.7">5</text>
<text x="36.8" y="91.2">13</text>
<text x="36.8" y="93.7">12</text>
<text x="43.7" y="91.2">4</text>
<text x="43.7" y="93.7">5</text>
<text x="53.3" y="91.2">13</text>
<text x="53.3" y="93.7">12</text>
<text x="60.3" y="91.2">4</text>
<text x="60.3" y="93.7">5</text>
<text x="69.8" y="91.2">13</text>
<text x="69.8" y="93.7">12</text>
<text x="27.2" y="96.3">6</text>
<text x="27.2" y="98.8">7</text>
<text x="27.2" y="101.3">8</text>
<text x="36.8" y="96.3">11</text>
<text x="36.8" y="98.8">10</text>
<text x="37.4" y="101.3">9</text>
<text x="43.7" y="96.3">6</text>
<text x="43.7" y="98.8">7</text>
<text x="43.7" y="101.3">8</text>
<text x="53.3" y="96.3">11</text>
<text x="53.3" y="98.8">10</text>
<text x="53.9" y="101.3">9</text>
<text x="60.3" y="96.3">6</text>
<text x="60.3" y="98.8">7</text>
<text x="60.3" y="101.3">8</text>
<text x="69.8" y="96.3">11</text>
<text x="69.8" y="98.8">10</text>
<text x="70.4" y="101.3">9</text>
</g>
</svg>
